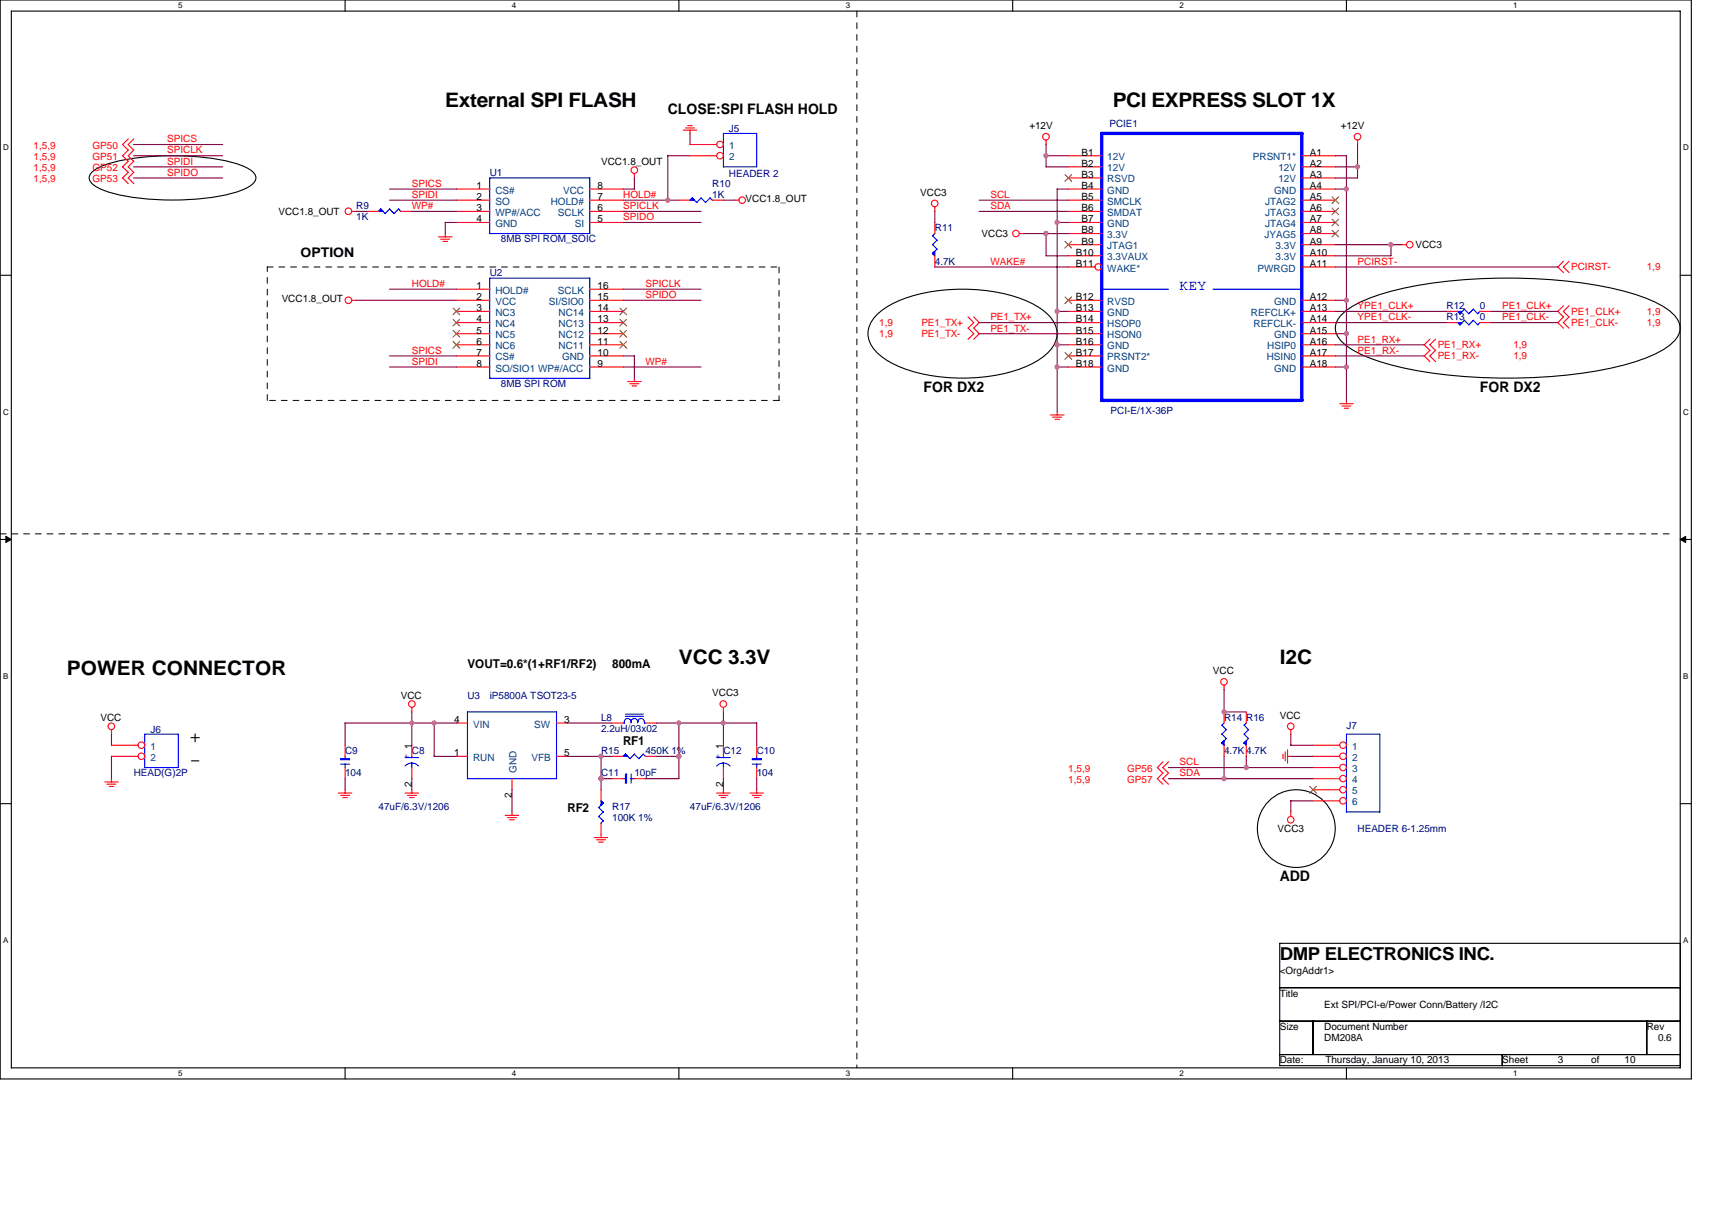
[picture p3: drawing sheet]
<svg xmlns="http://www.w3.org/2000/svg" width="297mm" height="210mm" viewBox="0 0 297 210" stroke-linecap="round" stroke-linejoin="round" font-family="sans-serif">
<path d="M0 0h293.5v187.2h-293.5zM2 1.9h289.5v183.4h-289.5z" fill="none" stroke="#000" stroke-width=".19"/>
<g fill="#fff">
<path d="M30.9 .2h.8v1.6h-.8z"/>
<path d="M30.9 185.5h.8v1.6h-.8z"/>
</g>
<path d="M59.9 0v1.9M59.9 185.3v1.9" fill="none" stroke="#000" stroke-width=".19"/>
<g fill="#fff">
<path d="M88.8 .2h.8v1.6h-.8z"/>
<path d="M88.8 185.5h.8v1.6h-.8z"/>
</g>
<path d="M117.8 0v1.9M117.8 185.3v1.9" fill="none" stroke="#000" stroke-width=".19"/>
<g fill="#fff">
<path d="M146.7 .2h.8v1.6h-.8z"/>
<path d="M146.7 185.5h.8v1.6h-.8z"/>
</g>
<path d="M175.7 0v1.9M175.7 185.3v1.9" fill="none" stroke="#000" stroke-width=".19"/>
<g fill="#fff">
<path d="M204.7 .2h.7v1.6h-.7z"/>
<path d="M204.7 185.5h.7v1.6h-.7z"/>
</g>
<path d="M233.6 0v1.9M233.6 185.3v1.9" fill="none" stroke="#000" stroke-width=".19"/>
<g fill="#fff">
<path d="M262.6 .2h.7v1.6h-.7z"/>
<path d="M262.6 185.5h.7v1.6h-.7z"/>
<path d="M.5 24.8h1v1.6h-1z"/>
<path d="M292 24.8h1v1.6h-1z"/>
<path d="M.5 70.7h1v1.5h-1z"/>
<path d="M292 70.7h1v1.5h-1z"/>
</g>
<path d="M0 47.8h2M291.5 47.8h2" fill="none" stroke="#000" stroke-width=".19"/>
<g fill="#fff">
<path d="M.5 116.5h.9v1.6h-.9z"/>
<path d="M292 116.5h.9v1.6h-.9z"/>
</g>
<path d="M0 93.6h2M291.5 93.6h2" fill="none" stroke="#000" stroke-width=".19"/>
<path d="M1 93.1l1 .5-1 .5zM291.5 93.6l1-.5v1z" fill="#000" stroke="#000" stroke-width=".17"/>
<g fill="#fff">
<path d="M.5 162.4h.9v1.5h-.9z"/>
<path d="M292 162.4h.9v1.5h-.9z"/>
</g>
<g fill="none" stroke="#000" stroke-width=".19">
<path d="M15.9 29.9a11.7 11.7 0 0 1 5.8-2.2 47.2 47.2 0 0 1 19.1 .6 6.3 6.3 0 0 1 3.5 2.1 1.49 1.49 0 0 1-.9 1.8 22.9 22.9 0 0 1-9.9 2.4 40.9 40.9 0 0 1-15.4-1.5 4.4 4.4 0 0 1-2.5-1.8l-.1-.4 .1-.5zM152.3 54.5a19.5 19.5 0 0 1 10.9-4.1 28.7 28.7 0 0 1 16.6 2.7 6.1 6.1 0 0 1 3.6 4.8 6.1 6.1 0 0 1-3.6 4.8 28.6 28.6 0 0 1-16.6 2.7 19.5 19.5 0 0 1-10.9-4.1 4.3 4.3 0 0 1 0-6.8zM232.8 54.6a17.8 17.8 0 0 1 7.6-3.8 88.4 88.4 0 0 1 31.6-2 48.6 48.6 0 0 1 15.4 3.8 7.6 7.6 0 0 1 4 3.5 3.1 3.1 0 0 1-1 3.1 17.9 17.9 0 0 1-7.7 3.9 88.2 88.2 0 0 1-31.5 2 48.6 48.6 0 0 1-15.4-3.8 7.6 7.6 0 0 1-4-3.6 3.1 3.1 0 0 1 1-3.1zM0 139.5h2M291.5 139.5h2M222 163.7h69.5v21.2h-69.5zM222 171.4h69.5M222 177.2h69.5M227.8 177.2v5.8M285.7 177.2v5.8M222 183h69.5M260.6 183v1.9"/>
<circle cx="224.9" cy="143.8" r="6.7"/>
</g>
<path d="M148.7 1.9v183.4M46.4 46.3h88.8M135.2 46.3v23.2M46.4 69.5v-23.2M135.2 69.5h-88.8M0 92.6h289.6" fill="none" stroke="#000" stroke-width=".17" stroke-dasharray="1 1 1 1 1 1 1 1"/>
<g fill="none" stroke="#f00" stroke-width=".19">
<path d="M22.3 24.1l-1 1 1 1M22.3 26l-1 1 1 1M22.3 28l-1 1 1 .9M22.3 29.9l-1 1 1 1M23.2 24.1l-1 1 1 1M23.2 26l-1 1 1 1M23.2 28l-1 1 1 .9M23.2 29.9l-1 1 1 1M61 36.7h.8M63.7 36.7h2M69.5 36.7h2M79.2 36.7h5.8"/>
<path d="M79.2 34.7h5.8M79.2 32.8h5.8M79.2 38.6h5.8M102.3 36.7h5.8M102.3 34.7h5.8M102.3 32.8h5.8M102.3 38.6h5.8M110.1 30.1v.8M117.8 34.7h1.9M118.5 22.6h2.4M119 22.2h1.5M119.3 21.8h.8"/>
<path d="M119.7 22.6v.6M119.7 27h4.7M119.7 25.1h4.7M123.6 34.7h1.9M127.4 34.7h.8M162.2 35.9v.8M162.2 38.6v1.9M181.5 24.3v.8M185.4 36.7h5.8M185.4 34.7h5.8M185.4 27h5.8M185.4 29h5.8"/>
<path d="M185.4 30.9h5.8M185.4 32.8h5.8M185.4 38.6h5.8M225.9 36.7h5.8M225.9 34.7h5.8M225.9 27h5.8M225.9 29h5.8M225.9 30.9h5.8M225.9 32.8h5.8M225.9 38.6h5.8M235.5 24.3v.8M61 52.1h.8"/>
<path d="M76.1 41.1h2.3M76.5 41.5h1.5M76.9 41.9h.8M77.3 40.5v.6M79.2 52.1h5.8M79.2 54h5.8M79.2 56h5.8M79.2 57.9h5.8M79.2 59.8h5.8M79.2 50.2h5.8M102.3 52.1h5.8M102.3 54h5.8"/>
<path d="M102.3 56h5.8M102.3 57.9h5.8M102.3 59.8h5.8M102.3 50.2h5.8M162.2 44.4v1.9M168 55l.9 1-.9 1M168 56.9l.9 1-.9 1M168.9 55l1 1-1 1M168.9 56.9l1 1-1 1M176.9 40.5h.7M185.4 40.5h5.8M185.4 42.5h5.8"/>
<path d="M185.4 52.1h5.8M185.4 44.4h5.8M185.4 46.3h4.6M185.4 54h5.8M185.4 56h5.8M185.4 57.9h5.8M185.4 59.8h5.8M225.9 40.5h5.8M225.9 42.5h5.8M225.9 52.1h5.8M225.9 44.4h5.8M225.9 46.3h5.8"/>
<path d="M225.9 54h5.8M225.9 56h5.8M225.9 57.9h5.8M225.9 59.8h5.8M243.2 42.5h.8M248.1 58.8l-1 1 1 1M249.1 58.8l-1 1 1 1M251 54h1.9M251 56h1.9M256.8 54h1.9M256.8 56h1.9M271.3 45.3l-1 1 1 1"/>
<path d="M271.3 53.1l-1 .9 1 1M271.3 55l-1 1 1 1M272.2 45.3l-1 1 1 1M272.2 53.1l-1 .9 1 1M272.2 55l-1 1 1 1M79.2 61.8h5.8M79.2 63.7h5.8M102.3 61.8h5.8M102.3 63.7h5.8M108.9 66.2h2.3M109.3 66.6h1.5M109.7 67h.8"/>
<path d="M110.1 65.6v.6M182.3 72h2.3M182.6 72.4h1.6M183 72.8h.8M183.4 71.4v.6M185.4 61.8h5.8M185.4 63.7h5.8M225.9 61.8h5.8M225.9 63.7h5.8M232.4 70.1h2.4M232.8 70.5h1.6M233.2 70.8h.8"/>
<path d="M233.6 69.5v.6M248.1 60.8l-1 1 1 1M249.1 60.8l-1 1 1 1M212.4 118.9v.8M18.2 135.7h2.3M18.5 136.1h1.6M19 136.5h.7M19.3 126.6v.8M19.3 135.1v.6M19.3 131.3h4.7M19.3 129.3h4.7M58.7 137.6h2.3"/>
<path d="M59.1 138h1.6M59.5 138.4h.8M59.9 129.3v2M59.9 133.2v1.9M59.9 137.1v.5M70.3 137.6h2.3M70.7 138h1.6M71.1 138.4h.7M71.5 122.8v.8M71.5 129.3v2M71.5 133.2v1.9M71.5 137.1v.5"/>
<path d="M79.2 131.3h1.9M79.2 125.5h1.9M88.8 135.1v2M96.6 131.3h1.9M96.6 125.5h1.9M104.3 137.1v1.9M106.2 131.3h1.9M106.2 135.1h1.9M106.2 125.5h1.9M110.1 135.1h1.9M112 131.3h1.9M112 125.5h1.9"/>
<path d="M124.3 137.6h2.4M124.7 138h1.6M125.1 138.4h.8M125.5 122.8v.8M125.5 129.3v2M125.5 133.2v1.9M125.5 137.1v.5M130.1 137.6h2.4M130.5 138h1.6M130.9 138.4h.8M131.3 129.3v2M131.3 133.2v1.9"/>
<path d="M131.3 137.1v.5M201.8 132.2l-1 1 1 1M201.8 134.1l-1 1 1 1M202.8 132.2l-1 1 1 1M202.8 134.1l-1 1 1 1M212.4 123.5v2M212.4 129.3v2M216.2 123.5v2M216.2 129.3v2M222.6 130.9v.8M223 130.5v1.5M223.4 131.3h.6"/>
<path d="M223.4 130.1v2.3M224 126.6v.8M227.8 131.3h4.6M227.8 129.3h4.6M227.8 133.2h4.6M227.8 135.1h4.6M227.8 137.1h4.6M227.8 139h4.6M87.6 141.5h2.4M88.1 141.9h1.5M88.4 142.3h.8M88.8 140.9v.6"/>
<path d="M103.1 145.4h2.3M103.5 145.7h1.6M103.9 146.1h.8M104.3 142.9v2.5M224 140.9v.8"/>
<circle cx="60.4" cy="36.7" r=".57"/>
<circle cx="110.1" cy="29.5" r=".57"/>
<circle cx="124.9" cy="25.1" r=".57"/>
<circle cx="124.9" cy="27" r=".57"/>
<circle cx="128.8" cy="34.7" r=".57"/>
<circle cx="162.2" cy="35.3" r=".57"/>
<circle cx="181.5" cy="23.7" r=".57"/>
<circle cx="235.5" cy="23.7" r=".57"/>
<circle cx="60.4" cy="52.1" r=".57"/>
<circle cx="176.3" cy="40.5" r=".57"/>
<circle cx="190.6" cy="46.3" r=".57"/>
<circle cx="244.6" cy="42.5" r=".57"/>
<circle cx="212.4" cy="118.3" r=".57"/>
<circle cx="19.3" cy="126" r=".57"/>
<circle cx="24.5" cy="129.3" r=".57"/>
<circle cx="24.5" cy="131.2" r=".57"/>
<circle cx="71.5" cy="122.2" r=".57"/>
<circle cx="125.5" cy="122.2" r=".57"/>
<circle cx="223.9" cy="126" r=".57"/>
<circle cx="233" cy="133.2" r=".57"/>
<circle cx="233" cy="135.1" r=".57"/>
<circle cx="233" cy="131.2" r=".57"/>
<circle cx="233" cy="129.3" r=".57"/>
<circle cx="233" cy="139" r=".57"/>
<circle cx="233" cy="137" r=".57"/>
<circle cx="223.9" cy="142.3" r=".57"/>
</g>
<g fill="none" stroke="#00f" stroke-width=".19">
<path d="M65.7 36.7l.4-.4 .7 .8M66.8 37.1l.8-.8 .8 .8M69.1 36.3l.5 .4M69.2 36.3l-.8 .8M85 30.9h17.3v9.6h-17.3zM119.7 34.7l.4-.4 .8 .9M121.6 34.4l.8 .8M121.7 34.3l-.8 .8M123.6 34.8l-.4-.5-.8 .8M125.5 23.2h5.8v5.8h-5.8zM85 48.3h17.3v17.3h-17.3zM161.8 44l.4 .4"/>
<path d="M161.8 42.4l.8 .8M162.2 40.5l-.4 .4 .8 .8M162.6 43.2l-.8 .8M162.6 41.7l-.8 .8M191.2 50.2h11.6M210.5 50.2h15.4M252.9 54l.4 .5M252.9 56l.4 .4M253.3 54.4l.8-.8 .8 .9M253.3 56.4l.8-.8 .8 .8M255.6 53.7l.8 .8M255.6 55.6l.8 .8"/>
<path d="M255.6 53.6l-.8 .8M255.6 55.6l-.8 .8M256.8 54l-.4 .4M256.8 56l-.4 .4M25.1 127.4h5.8v5.8h-5.8zM59.1 132.6h1.5M59.9 131.2v.5M59.9 132.6v.6M70.3 131.5h2.3M71.4 132.4h.1a1.54 1.54 0 0 1 1.1 .5M71.4 132.4a1.46 1.46 0 0 0-1.1 .6M71.5 131.3v.2"/>
<path d="M71.5 132.4v.8M81.1 123.5h15.5v11.6h-15.5zM104.3 139l.4 .4-.8 .8M108.1 135.1h.4M108.1 131.3l.4-.4 .8 .8M108.1 125.5h.2M108.5 124.3h3.1M108.5 123.9h3.1M109.5 135.1h.6M109.5 125.3a.6 .6 0 0 0-.7-.6 .6 .6 0 0 0-.5 .8M109.5 125.3a.58 .58 0 0 1 .6-.6 .58 .58 0 0 1 .6 .6M109.5 125.3v.2"/>
<path d="M109.5 134.3v1.6M110.1 130.9l.8 .8M110.1 130.9l-.8 .8M110.7 125.3a.59 .59 0 0 1 .7-.6 .59 .59 0 0 1 .4 .8h.2M110.7 125.3v.2M111.6 130.9l.4 .4M111.6 130.9l-.8 .8M124.4 131.5h2.3M125.5 131.3v.2M125.5 132.4v.8M126.7 132.9a1.55 1.55 0 0 0-1.2-.5 1.46 1.46 0 0 0-1.2 .6M130.5 132.6h1.6"/>
<path d="M131.3 131.2v.5M131.3 132.6v.6M212 128.9l.4 .4M212 127.4l.8 .8M212 125.8l.8 .8M212.4 125.5l-.4 .4M212.8 128.1l-.8 .8M212.8 126.6l-.8 .8M215.8 128.9l.4 .4M215.8 125.8l.8 .8M216.3 125.5l-.4 .4M216.6 128.1l-.7 .8"/>
<path d="M216.6 126.6l-.8 .8 .8 .8M233.6 127.4h5.8v13.5h-5.8zM103.9 140.1l.8 .8M103.9 141.7l.8 .8M104.7 140.9l-.8 .8M104.7 142.5l-.4 .4"/>
</g>
<g fill="none" stroke="#804000" stroke-width=".17">
<path d="M184.8 30.3l1.1 1.2M185.9 30.3l-1.1 1.2M231.1 34.2l1.2 1.1M231.1 36.1l1.2 1.2M231.1 38l1.2 1.2M231.1 40l1.2 1.1M232.3 34.2l-1.2 1.1M232.3 36.1l-1.2 1.2M232.3 38l-1.2 1.2M232.3 40l-1.2 1.1M78.6 53.5l1.2 1.1M78.6 55.4l1.2 1.2"/>
<path d="M78.6 57.3l1.2 1.2M78.6 59.3l1.2 1.1M79.8 53.5l-1.2 1.1M79.8 55.4l-1.2 1.2M79.8 57.3l-1.2 1.2M79.8 59.3l-1.2 1.1M107.6 59.3l1.1 1.1M107.6 57.3l1.1 1.2M107.6 55.4l1.1 1.2M107.6 53.5l1.1 1.1M108.7 59.3l-1.2 1.1M108.7 57.3l-1.2 1.2"/>
<path d="M108.7 55.4l-1.2 1.2M108.7 53.5l-1.2 1.1M184.8 41.9l1.1 1.2M184.8 51.5l1.1 1.2M185.9 41.9l-1.1 1.2M185.9 51.5l-1.1 1.2M184.8 61.2l1.1 1.2M185.9 61.2l-1.1 1.2M227.2 136.5l1.2 1.1M228.4 136.5l-1.2 1.1"/>
</g>
<g fill="#00f" stroke="#00f" stroke-width=".19">
<path d="M130.5 131.7v.1h1.6v-.1z" fill-rule="evenodd"/>
<path d="M120.1 34.4l.4 .3h-.8l.4-.3 .4 .3z" fill-rule="evenodd"/>
<path d="M59.1 131.7v.1h1.5v-.1z" fill-rule="evenodd"/>
<path d="M108.5 130.9l.4 .4h-.8l.4-.4 .4 .4z" fill-rule="evenodd"/>
<path d="M215.9 128.9l.3-.3v.7l-.3-.4 .3-.3z" fill-rule="evenodd"/>
<path d="M108.5 134.3v1.6h.2v-1.6z" fill-rule="evenodd"/>
<path d="M212 128.9l.4-.3v.7l-.4-.4 .4-.3z" fill-rule="evenodd"/>
<path d="M252.9 54h.8l-.4 .4 .4-.4-.4 .4z" fill-rule="evenodd"/>
<path d="M252.9 56h.8l-.4 .4 .4-.4-.4 .4z" fill-rule="evenodd"/>
<path d="M104.3 139l.4 .4-.4 .4 .4-.4-.4 .4z" fill-rule="evenodd"/>
<path d="M66.1 36.3l.3 .4h-.7l.4-.4 .3 .4z" fill-rule="evenodd"/>
<path d="M161.8 44l.4-.4v.8l-.4-.4 .4-.4z" fill-rule="evenodd"/>
</g>
<path d="M191.2 23.2h34.7v46.3h-34.7z" fill="none" stroke="#00f" stroke-width=".57"/>
<g fill="none" stroke="#800040" stroke-width=".19">
<path d="M23.2 29h15.4M23.2 30.9h15.4M23.2 27h15.4M23.2 25.1h15.4M61.8 36.7h1.9M67.6 34.7h11.6M67.6 32.8h11.6M71.4 36.7h7.8M79.2 38.6h-2l.1 1.9M108.1 34.7h9.7M108.1 36.7h13.5M108.1 38.6h13.5"/>
<path d="M110.1 30.9v1.9h-2M119.7 27h-3.9l.1 7.7M119.7 23.1v2M125.5 34.7h1.9M162.2 36.7v1.9M169.9 34.7h15.5M169.9 36.7h15.5M181.5 27h3.9M181.5 25.1v3.9h3.9M183.4 32.8h2M183.4 38.6h2M183.4 32.8v38.6"/>
<path d="M231.7 29h3.8M231.7 27h1.9v42.5M231.7 32.8h1.9M235.5 25.1v5.8h-3.8M61.8 52.1h17.4M67.6 50.2h11.6M108.1 52.1h13.5M108.1 50.2h13.5M162.2 46.3h23.2M169.9 56h15.5M169.9 57.9h15.5M177.6 40.5h7.8"/>
<path d="M181.5 40.5v3.9h3.9M183.4 59.8h2M183.4 54h2M231.7 42.5h11.6M231.7 46.3h38.6M231.7 56h19.3M231.7 57.9h1.9M231.7 59.8h15.4M231.7 54h19.3M231.7 52.1h1.9M241.3 42.4v2h-9.6M258.7 56h11.6"/>
<path d="M258.7 54h11.6M67.6 61.8h11.6M67.6 63.7h11.6M108.1 61.8h2M108.1 63.7h13.5M110.1 61.7v3.9M183.4 63.7h2M231.7 61.8h15.4M231.7 63.7h1.9M212.4 119.7v3.8h3.8M19.3 127.4v1.9M19.3 131.2v3.9"/>
<path d="M59.9 125.5h19.3M59.9 125.5v3.8M59.9 135.1v2M71.5 123.5v5.8M71.5 135.1v2M75.3 131.3h3.9M75.3 125.5v5.8M88.8 137v3.9M98.5 125.5h7.7M98.5 131.3h7.7M104.3 135.1h1.9M104.3 131.2v5.9"/>
<path d="M113.9 125.5h17.4M113.9 131.3h3.9M117.8 125.5v9.6h-5.8M125.5 123.5v5.8M125.5 135.1v2M131.3 125.5v3.8M131.3 135.1v2M202.7 135.1h25.1M202.7 133.2h25.1M212.4 131.2v3.9M216.2 131.2v2M223.9 131.3h3.9"/>
<path d="M224 127.4l-.1 1.9h3.9M227.8 139h-3.8v1.9"/>
</g>
<g fill="#f0f" stroke="#f0f" stroke-width=".19">
<circle cx="235.5" cy="28.9" r=".38"/>
<circle cx="181.5" cy="27" r=".38"/>
<circle cx="181.5" cy="40.5" r=".38"/>
<circle cx="241.3" cy="42.4" r=".37"/>
<circle cx="233.6" cy="32.8" r=".38"/>
<circle cx="183.4" cy="38.6" r=".38"/>
<circle cx="183.4" cy="63.7" r=".38"/>
<circle cx="233.6" cy="63.7" r=".38"/>
<circle cx="183.4" cy="54" r=".38"/>
<circle cx="233.6" cy="52.1" r=".38"/>
<circle cx="183.4" cy="59.8" r=".38"/>
<circle cx="233.6" cy="57.9" r=".38"/>
<circle cx="115.8" cy="34.7" r=".38"/>
<circle cx="75.3" cy="125.5" r=".38"/>
<circle cx="71.4" cy="125.5" r=".38"/>
<circle cx="117.8" cy="131.3" r=".38"/>
<circle cx="125.5" cy="125.5" r=".38"/>
<circle cx="104.3" cy="135.1" r=".38"/>
<circle cx="104.3" cy="131.3" r=".38"/>
<circle cx="117.8" cy="125.5" r=".38"/>
<circle cx="212.4" cy="135.1" r=".38"/>
<circle cx="212.4" cy="123.5" r=".38"/>
<circle cx="216.2" cy="133.2" r=".38"/>
</g>
<g font-size="3.5">
<text x="77.3" y="18.6">External SPI FLASH</text>
<text x="193.1" y="18.6">PCI EXPRESS SLOT 1X</text>
<text x="11.6" y="117.1">POWER CONNECTOR</text>
<text x="117.8" y="115.2">VCC 3.3V</text>
<text x="222" y="115.2">I2C</text>
<text x="32.8" y="129">+</text>
<text x="32.8" y="132.9">-</text>
</g>
<text font-size="3.1" x="222" y="166.6">DMP ELECTRONICS INC.</text>
<g font-size="2.5">
<text x="115.9" y="19.7">CLOSE:SPI FLASH HOLD</text>
<text x="160.2" y="68">FOR DX2</text>
<text x="256.8" y="68">FOR DX2</text>
<text x="222" y="152.9">ADD</text>
</g>
<text font-size="2.5" fill="#00f" x="204.7" y="50.2">KEY</text>
<text font-size="2.3" x="52.2" y="44.6">OPTION</text>
<g font-size="2.1">
<text x="81.1" y="115.9">VOUT=0.6*(1+RF1/RF2)</text>
<text x="106.2" y="115.9">800mA</text>
<text x="108.1" y="129.4">RF1</text>
<text x="98.5" y="140.9">RF2</text>
</g>
<g font-size="1.7" fill="#000080">
<text x="126.5" y="23">J5</text>
<text x="192.5" y="22">PCIE1</text>
<text x="85" y="30.5">U1</text>
<text x="123.6" y="32.4">R10</text>
<text x="123.6" y="34.4">1K</text>
<text x="126.5" y="30.7">HEADER 2</text>
<text x="61.8" y="36.3">R9</text>
<text x="61.8" y="38.2">1K</text>
<text x="162.2" y="40.2">R11</text>
<text x="85" y="47.9">U2</text>
<text x="86.9" y="42.1">8MB SPI ROM_SOIC</text>
<text x="162.2" y="45.9">4.7K</text>
<text x="251" y="53.7">R12</text>
<text x="256.8" y="53.7">0</text>
<text x="251" y="55.6">R13</text>
<text x="256.8" y="55.6">0</text>
<text x="86.9" y="67.2">8MB SPI ROM</text>
<text x="192.7" y="71.8">PCI-E/1X-36P</text>
<text x="81.1" y="121.2">U3</text>
<text x="85" y="121.2">iP5800A TSOT23-5</text>
<text x="104.3" y="125.1">L8</text>
<text x="212.4" y="125.1">R14 R16</text>
<text x="26.1" y="127.2">J6</text>
<text x="59.9" y="130.9">C9</text>
<text x="71.5" y="130.9">C8</text>
<text x="104.3" y="130.9">R15</text>
<text x="104.3" y="127">2.2uH/03x02</text>
<text x="112" y="130.9">450K 1%</text>
<text x="125.5" y="130.9">C12</text>
<text x="131.3" y="130.9">C10</text>
<text x="212.4" y="130.9">4.7K 4.7K</text>
<text x="233.6" y="126.4">J7</text>
<text x="23.2" y="134.7">HEAD(G)2P</text>
<text x="59.9" y="134.7">104</text>
<text x="104.3" y="134.7">C11</text>
<text x="110.1" y="134.7">10pF</text>
<text x="131.3" y="134.7">104</text>
<text x="65.7" y="140.5">47uF/6.3V/1206</text>
<text x="106.2" y="140.5">R17</text>
<text x="106.2" y="142.5">100K 1%</text>
<text x="119.7" y="140.5">47uF/6.3V/1206</text>
<text x="235.5" y="144.4">HEADER 6-1.25mm</text>
</g>
<g font-size="1.7">
<text x="178.6" y="22.4">+12V</text>
<text x="232.6" y="22.4">+12V</text>
<text x="104.3" y="28.6">VCC1.8_OUT</text>
<text x="187.7" y="27">B1</text>
<text x="187.7" y="28.9">B2</text>
<text x="227.2" y="28.9">A2</text>
<text x="227.2" y="27">A1</text>
<text x="82.7" y="32.8">1</text>
<text x="82.7" y="34.7">2</text>
<text x="103.7" y="34.7">7</text>
<text x="103.7" y="32.8">8</text>
<text x="129.4" y="35.1">VCC1.8_OUT</text>
<text x="159.7" y="34">VCC3</text>
<text x="187.7" y="30.9">B3</text>
<text x="187.7" y="32.8">B4</text>
<text x="187.7" y="34.7">B5</text>
<text x="227.2" y="30.9">A3</text>
<text x="227.2" y="32.8">A4</text>
<text x="227.2" y="34.7">A5</text>
<text x="48.3" y="37.3">VCC1.8_OUT</text>
<text x="82.7" y="36.7">3</text>
<text x="82.7" y="38.6">4</text>
<text x="103.7" y="38.6">5</text>
<text x="103.7" y="36.7">6</text>
<text x="170.3" y="41.1">VCC3</text>
<text x="187.7" y="36.7">B6</text>
<text x="187.7" y="38.6">B7</text>
<text x="187.7" y="40.5">B8</text>
<text x="227.2" y="36.7">A6</text>
<text x="227.2" y="38.6">A7</text>
<text x="227.2" y="40.5">A8</text>
<text x="186.7" y="44.4">B10</text>
<text x="186.7" y="46.3">B11</text>
<text x="187.7" y="42.4">B9</text>
<text x="227.2" y="42.4">A9</text>
<text x="227.2" y="44.4">A10</text>
<text x="227.2" y="46.3">A11</text>
<text x="245.6" y="43.1">VCC3</text>
<text x="48.9" y="52.5">VCC1.8_OUT</text>
<text x="82.7" y="50.2">1</text>
<text x="82.7" y="52.1">2</text>
<text x="103.7" y="52.1">15</text>
<text x="103.7" y="50.2">16</text>
<text x="186.7" y="52.1">B12</text>
<text x="227.2" y="52.1">A12</text>
<text x="82.7" y="54">3</text>
<text x="82.7" y="56">4</text>
<text x="82.7" y="57.9">5</text>
<text x="82.7" y="59.8">6</text>
<text x="103.7" y="59.8">11</text>
<text x="103.7" y="57.9">12</text>
<text x="103.7" y="56">13</text>
<text x="103.7" y="54">14</text>
<text x="186.7" y="54">B13</text>
<text x="186.7" y="56">B14</text>
<text x="186.7" y="57.9">B15</text>
<text x="186.7" y="59.8">B16</text>
<text x="227.2" y="54">A13</text>
<text x="227.2" y="56">A14</text>
<text x="227.2" y="57.9">A15</text>
<text x="227.2" y="59.8">A16</text>
<text x="82.7" y="61.7">7</text>
<text x="82.7" y="63.7">8</text>
<text x="103.7" y="63.7">9</text>
<text x="103.7" y="61.7">10</text>
<text x="186.7" y="61.7">B17</text>
<text x="186.7" y="63.7">B18</text>
<text x="227.2" y="61.7">A17</text>
<text x="227.2" y="63.7">A18</text>
<text x="210.5" y="117">VCC</text>
<text x="17.4" y="125.1">VCC</text>
<text x="69.5" y="121.2">VCC</text>
<text x="78.8" y="125.5">4</text>
<text x="97.9" y="125.5">3</text>
<text x="123.6" y="120.8">VCC3</text>
<text x="222" y="124.7">VCC</text>
<text x="78.8" y="131.2">1</text>
<text x="97.9" y="131.2">5</text>
<text x="71.4" y="136.6" transform="rotate(-90 71.4 136.6)">2</text>
<text x="125.5" y="136.6" transform="rotate(-90 125.5 136.6)">2</text>
<text x="88.8" y="138.5" transform="rotate(-90 88.8 138.5)">2</text>
<text x="221.7" y="144.4">VCC3</text>
<text x="222" y="169.1">&lt;OrgAddr1&gt;</text>
<text x="222" y="173">Title</text>
<text x="222" y="178.8">Size</text>
<text x="229.8" y="174.9">Ext SPI/PCI-e/Power Conn/Battery /I2C</text>
<text x="229.8" y="178.8">Document Number</text>
<text x="285.7" y="178.8">Rev</text>
<text x="222" y="184.6">Date:</text>
<text x="229.8" y="180.7">DM208A</text>
<text x="230" y="184.6">Thursday, January 10, 2013</text>
<text x="260.6" y="184.6">Sheet</text>
<text x="270.3" y="184.6">3</text>
<text x="276.1" y="184.6">of</text>
<text x="281.9" y="184.6">10</text>
<text x="287.7" y="180.7">0.6</text>
</g>
<g font-size="1.7" fill="#f00">
<text x="5.8" y="25.9">1,5,9</text>
<text x="5.8" y="27.8">1,5,9</text>
<text x="5.8" y="29.7">1,5,9</text>
<text x="16.1" y="25.9">GP50</text>
<text x="16.1" y="27.8">GP51</text>
<text x="16.1" y="29.7">GP52</text>
<text x="29" y="26.6">SPICLK</text>
<text x="29" y="24.7">SPICS</text>
<text x="29" y="28.6">SPIDI</text>
<text x="5.8" y="31.7">1,5,9</text>
<text x="16.1" y="31.7">GP53</text>
<text x="29" y="30.5">SPIDO</text>
<text x="71.5" y="34.4">SPIDI</text>
<text x="71.5" y="32.4">SPICS</text>
<text x="108.1" y="34.4">HOLD#</text>
<text x="171.8" y="34.4">SCL</text>
<text x="71.5" y="36.3">WP#</text>
<text x="108.1" y="38.2">SPIDO</text>
<text x="108.1" y="36.3">SPICLK</text>
<text x="171.8" y="36.3">SDA</text>
<text x="171.8" y="45.9">WAKE#</text>
<text x="235.5" y="45.9">PCIRST-</text>
<text x="272.6" y="46.9">PCIRST-</text>
<text x="285.7" y="46.9">1,9</text>
<text x="71.5" y="49.8">HOLD#</text>
<text x="112" y="51.7">SPIDO</text>
<text x="112" y="49.8">SPICLK</text>
<text x="235.5" y="53.7">YPE1_CLK+</text>
<text x="260.6" y="53.7">PE1_CLK+</text>
<text x="152.5" y="56.6">1,9</text>
<text x="152.5" y="58.5">1,9</text>
<text x="159.9" y="56.6">PE1_TX+</text>
<text x="159.9" y="58.5">PE1_TX-</text>
<text x="171.8" y="55.6">PE1_TX+</text>
<text x="171.8" y="57.5">PE1_TX-</text>
<text x="235.5" y="59.5">PE1_RX+</text>
<text x="235.5" y="55.6">YPE1_CLK-</text>
<text x="260.6" y="55.6">PE1_CLK-</text>
<text x="272.6" y="54.6">PE1_CLK+</text>
<text x="272.6" y="56.6">PE1_CLK-</text>
<text x="285.7" y="54.6">1,9</text>
<text x="285.7" y="56.6">1,9</text>
<text x="71.5" y="61.4">SPICS</text>
<text x="71.5" y="63.3">SPIDI</text>
<text x="112" y="63.3">WP#</text>
<text x="235.5" y="61.4">PE1_RX-</text>
<text x="249.4" y="60.4">PE1_RX+</text>
<text x="249.4" y="62.4">PE1_RX-</text>
<text x="262.6" y="62.4">1,9</text>
<text x="262.6" y="60.4">1,9</text>
<text x="185.4" y="134">1,5,9</text>
<text x="185.4" y="135.9">1,5,9</text>
<text x="195.6" y="134">GP56</text>
<text x="195.6" y="135.9">GP57</text>
<text x="204.7" y="134.7">SDA</text>
<text x="204.7" y="132.8">SCL</text>
</g>
<g font-size="1.7" fill="#004080">
<text x="126.5" y="25.9">1</text>
<text x="126.5" y="27.8">2</text>
<text x="192.1" y="27.8">12V</text>
<text x="192.1" y="29.7">12V</text>
<text x="217.4" y="27.8">PRSNT1*</text>
<text x="221.8" y="29.7">12V</text>
<text x="86" y="33.6">CS#</text>
<text x="86" y="35.5">SO</text>
<text x="95.6" y="35.5">HOLD#</text>
<text x="97.7" y="33.6">VCC</text>
<text x="192.1" y="31.7">RSVD</text>
<text x="192.1" y="33.6">GND</text>
<text x="192.1" y="35.5">SMCLK</text>
<text x="219.5" y="35.5">JTAG2</text>
<text x="221.1" y="33.6">GND</text>
<text x="221.8" y="31.7">12V</text>
<text x="86" y="37.5">WP#/ACC</text>
<text x="86" y="39.4">GND</text>
<text x="96.8" y="37.5">SCLK</text>
<text x="99.7" y="39.4">SI</text>
<text x="192.1" y="37.5">SMDAT</text>
<text x="192.1" y="39.4">GND</text>
<text x="192.1" y="41.3">3.3V</text>
<text x="219.4" y="41.3">JYAG5</text>
<text x="219.5" y="37.5">JTAG3</text>
<text x="219.5" y="39.4">JTAG4</text>
<text x="192.1" y="43.2">JTAG1</text>
<text x="192.1" y="45.2">3.3VAUX</text>
<text x="192.1" y="47.1">WAKE*</text>
<text x="218.2" y="47.1">PWRGD</text>
<text x="221.3" y="43.2">3.3V</text>
<text x="221.3" y="45.2">3.3V</text>
<text x="86" y="51">HOLD#</text>
<text x="86" y="52.9">VCC</text>
<text x="95.2" y="52.9">SI/SIO0</text>
<text x="96.8" y="51">SCLK</text>
<text x="192.1" y="52.9">RVSD</text>
<text x="221.1" y="52.9">GND</text>
<text x="86" y="54.8">NC3</text>
<text x="86" y="56.8">NC4</text>
<text x="86" y="58.7">NC5</text>
<text x="96.9" y="58.7">NC12</text>
<text x="96.9" y="56.8">NC13</text>
<text x="96.9" y="54.8">NC14</text>
<text x="192.1" y="54.8">GND</text>
<text x="192.1" y="56.8">HSOP0</text>
<text x="192.1" y="58.7">HSON0</text>
<text x="217" y="54.8">REFCLK+</text>
<text x="217.5" y="56.8">REFCLK-</text>
<text x="221.1" y="58.7">GND</text>
<text x="86" y="60.6">NC6</text>
<text x="86" y="62.5">CS#</text>
<text x="86" y="64.5">SO/SIO1 WP#/ACC</text>
<text x="96.9" y="60.6">NC11</text>
<text x="97.5" y="62.5">GND</text>
<text x="192.1" y="60.6">GND</text>
<text x="192.1" y="62.5">PRSNT2*</text>
<text x="192.1" y="64.5">GND</text>
<text x="219.8" y="62.5">HSIN0</text>
<text x="219.9" y="60.6">HSIP0</text>
<text x="221.1" y="64.5">GND</text>
<text x="26.1" y="130.1">1</text>
<text x="82.1" y="126.3">VIN</text>
<text x="92.7" y="126.3">SW</text>
<text x="234.6" y="130.1">1</text>
<text x="26.1" y="132">2</text>
<text x="82.1" y="132">RUN</text>
<text x="89.6" y="134.2" transform="rotate(-90 89.6 134.2)">GND</text>
<text x="92.2" y="132">VFB</text>
<text x="234.6" y="132">2</text>
<text x="234.6" y="134">3</text>
<text x="234.6" y="135.9">4</text>
<text x="234.6" y="137.8">5</text>
<text x="234.6" y="139.8">6</text>
</g>
<g font-size="1.7" fill="#00f">
<text x="71" y="131.7" transform="rotate(-90 71 131.7)">+ 1</text>
<text x="125.1" y="131.7" transform="rotate(-90 125.1 131.7)">+ 1</text>
</g>
<g font-size="1.4">
<text x="30.9" y="1.5">5</text>
<text x="88.8" y="1.5">4</text>
<text x="146.7" y="1.5">3</text>
<text x="204.7" y="1.5">2</text>
<text x="262.6" y="1.5">1</text>
<text x=".5" y="26.1">D</text>
<text x="292" y="26.1">D</text>
<text x=".5" y="71.9">C</text>
<text x="292" y="71.9">C</text>
<text x=".5" y="117.8">B</text>
<text x="292" y="117.8">B</text>
<text x=".5" y="163.6">A</text>
<text x="292" y="163.6">A</text>
<text x="30.9" y="186.8">5</text>
<text x="88.8" y="186.8">4</text>
<text x="146.7" y="186.8">3</text>
<text x="204.7" y="186.8">2</text>
<text x="262.6" y="186.8">1</text>
</g>
</svg>
